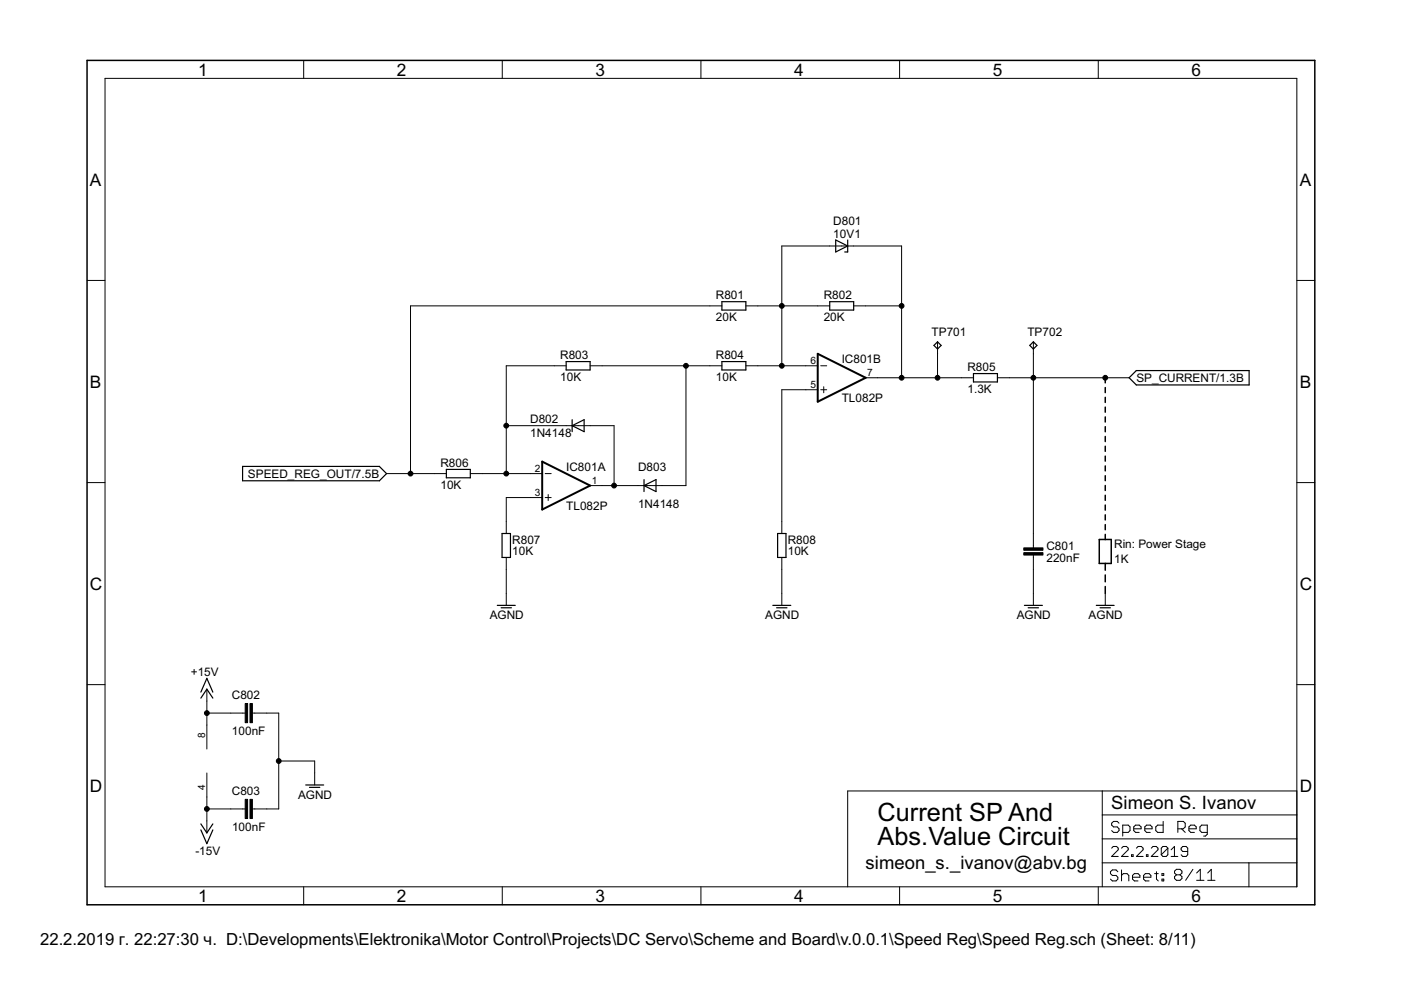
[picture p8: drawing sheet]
<svg xmlns="http://www.w3.org/2000/svg" width="297mm" height="210mm" viewBox="0 0 297 210" stroke-linecap="round" stroke-linejoin="round" font-family="sans-serif">
<g fill="#000" stroke="#000" stroke-width=".32">
<path d="M18.5 12.8v179zM18.5 12.8h260.3zM234.3 80.1v1.1zM234.3 82.2v1zM234.3 84.2v1.1zM234.3 86.3v1.1zM234.3 88.4v1.1zM234.3 90.5v1zM234.3 92.5v1.1zM234.3 94.6v1.1zM234.3 96.7v1.1zM234.3 98.8v1z"/>
<path d="M233.1 114.4v5.1zM233.1 114.4h1.2zM234.3 100.9v1zM234.3 102.9v1.1zM234.3 105v1.1zM234.3 107.1v1.1zM234.3 109.2v1zM234.3 111.2v1.1zM234.3 113.3v1.1zM234.3 119.5h1.3zM233.1 119.5h1.2zM234.3 114.4h1.3z"/>
<path d="M235.6 114.4v5.1zM234.3 124.4v1.4zM234.3 121.9v1.5zM234.3 119.5v1.4zM18.5 191.8h260.3zM278.8 12.8v179z"/>
</g>
<g fill="#000" stroke="#000" stroke-width=".25">
<path d="M177.2 53.4l2.5-1.2zM177.2 50.9v2.5zM177.2 50.9l2.5 1.3zM179.7 50.9v1.3zM179.7 52.2v1.2zM179.1 53.4h.6zM120 78.4h5.1zM120 76.7v1.7zM120 76.7h5.1zM125.1 76.7v1.7zM153.1 78.4h5zM153.1 76.7v1.7z"/>
<path d="M153.1 65.7h5zM153.1 64v1.7zM153.1 76.7h5zM158.1 76.7v1.7zM153.1 64h5zM158.1 64v1.7zM175.9 65.7h5.1zM175.9 64v1.7zM175.9 64h5.1zM181 64v1.7zM198 73.2l.8-.7zM198.8 72.5l.7 .7z"/>
<path d="M198 73.2l.8 .8zM199.5 73.2l-.7 .8zM206.4 79.2h5.1zM218.3 73.2l.8-.7zM219.1 72.5l.8 .7zM218.3 73.2l.8 .8zM219.9 73.2l-.8 .8zM240.9 78.6h23.9zM264.8 78.6v3zM51.4 98.9h29zM94.6 99.5h5.1zM121.3 90.3l2.5 1.2z"/>
<path d="M121.3 90.3v1.2zM121.3 89v1.3zM121.3 90.3l2.5-1.3zM123.8 89v2.5zM206.4 81h5.1zM206.4 79.2v1.8zM211.5 79.2v1.8zM239.4 80.1l1.5-1.5zM239.4 80.1l1.5 1.5zM240.9 81.6h23.9zM51.4 98.9v3zM51.4 101.9h29z"/>
<path d="M82 100.4l-1.6 1.5zM80.4 98.9l1.6 1.5zM94.6 101.3h5.1zM94.6 99.5v1.8zM99.7 99.5v1.8zM106.4 113.1v5.1zM108.2 113.1v5.1zM106.4 113.1h1.8zM106.4 118.2h1.8zM136.5 103l2.6-1.3zM136.5 101.7v1.3zM136.5 103v1.2z"/>
<path d="M136.5 103l2.6 1.2zM139.1 101.7v2.5zM164.9 113.1v5.1zM166.6 113.1v5.1zM164.9 113.1h1.7zM164.9 118.2h1.7zM105.4 128.4h3.8zM106.3 128.9h2.1zM163.9 128.4h3.8zM164.7 128.9h2.2zM217.2 128.4h3.8zM218 128.9h2.2z"/>
<path d="M232.4 128.4h3.8zM233.2 128.9h2.2zM43.9 146.1l-1.3 1.9zM43.9 143.8l-1.3 2.9zM43.9 146.1l1.2 1.9zM43.9 143.8l1.2 2.9zM42.6 174.7l1.3 1.9zM42.6 176l1.3 2.9zM45.1 174.7l-1.2 1.9zM45.1 176l-1.2 2.9zM64.8 166.4h3.8zM65.6 166.9h2.2z"/>
</g>
<g fill="#000" stroke="#000" stroke-width=".21">
<path d="M22.3 16.6v171.4zM64.4 12.8v3.8zM106.5 12.8v3.8zM148.6 12.8v3.8zM190.7 12.8v3.8zM232.9 12.8v3.8zM22.3 16.6h252.7zM18.5 59.5h3.8zM165.8 52.2v12.7zM175.9 52.2h2.6zM165.8 52.2h10.1zM178.5 52.2h2.5z"/>
<path d="M181 52.2h10.2zM191.2 52.2v12.7zM275 59.5h3.8zM107.3 77.6v12.7zM117.5 77.6h2.5zM107.3 77.6h10.2zM125.1 77.6h2.6zM127.7 77.6h17.7zM150.5 77.6h2.6zM150.5 64.9h2.6zM145.4 77.6h5.1zM87 64.9h63.5z"/>
<path d="M158.1 77.6h2.6zM158.1 64.9h2.6zM160.7 64.9h5.1zM165.8 64.9v12.7zM160.7 77.6h5.1zM170.8 77.6h2.6zM165.8 77.6h5zM173.4 64.9h2.5zM165.8 64.9h7.6zM174 77.6h1.3zM181 64.9h2.5zM183.5 64.9h7.7z"/>
<path d="M191.2 64.9v15.2zM198.8 72.5v2.5zM198.8 75v5.1zM219.1 72.5v2.5zM219.1 75v5.1zM107.3 90.3h12.7zM120 90.3h2.6zM122.6 90.3h2.5zM125.1 90.3h5.1zM170.8 82.6h2.6zM165.8 82.6h5zM174 82.6h1.3z"/>
<path d="M174.6 82v1.3zM183.5 80.1h2.6zM186.1 80.1h5.1zM191.2 80.1h7.6zM198.8 80.1h5.1zM203.9 80.1h2.5zM211.5 80.1h2.5zM214 80.1h5.1zM219.1 80.1h15.2zM234.3 80.1h5.1zM18.5 102.3h3.8zM82 100.4h5z"/>
<path d="M87 64.9v35.5zM92.1 100.4h2.5zM87 100.4h5.1zM99.7 100.4h2.6zM102.3 100.4h5zM107.3 110.6v2.5zM107.3 90.3v10.1zM107.3 105.5h5.1zM107.3 105.5v5.1zM112.4 100.4h2.6zM112.4 105.5h2.6zM107.3 100.4h5.1z"/>
<path d="M115.6 105.5h1.3zM115.6 100.4h1.3zM116.2 104.9v1.2zM125.1 103h2.6zM127.7 103h2.5zM130.2 90.3v12.7zM135.3 103h2.5zM130.2 103h5.1zM137.8 103h2.6zM140.4 103h5zM145.4 77.6v25.4zM165.8 110.6v2.5z"/>
<path d="M165.8 82.6v28zM219.1 113.1v2.6zM219.1 115.7v.5zM219.1 117.7v.5zM219.1 80.1v33zM275 102.3h3.8zM107.3 125.8v2.6zM107.3 118.2v2.5zM107.3 120.7v5.1zM165.8 125.8v2.6zM165.8 118.2v2.5zM165.8 120.7v5.1z"/>
<path d="M219.1 118.2v2.5zM219.1 125.8v2.6zM219.1 120.7v5.1zM234.3 125.8v2.6zM18.5 145.2h3.8zM43.9 153.7v5.1zM43.9 146.1v2.6zM43.9 148.7v2.5zM43.9 151.2v2.5zM48.9 151.2h2.6zM43.9 151.2h5zM51.5 151.2h.5z"/>
<path d="M53.5 151.2h.5zM54 151.2h2.6zM56.6 151.2h2.5zM59.1 151.2v10.2zM275 145.2h3.8zM43.9 163.9v5.1zM43.9 174.1v2.5zM43.9 171.5v2.6zM43.9 169v2.5zM48.9 171.5h2.6zM43.9 171.5h5zM51.5 171.5h.5z"/>
<path d="M53.5 171.5h.5zM54 171.5h2.6zM59.1 161.4v10.1zM56.6 171.5h2.5zM59.1 161.4h7.6zM66.7 163.9v2.5zM66.7 161.4v2.5zM179.7 167.7h54zM233.7 167.7h41.3zM233.7 177.9h41.3zM233.7 172.8v5.1zM233.7 172.8h41.3z"/>
<path d="M233.7 167.7v5.1zM235.7 174.5v.4zM235.7 174.9l.4 .4zM236 179.5l-.3 .3zM235.7 174.5l.4-.3zM236.1 175.3h.8zM235.7 176.1l.4 .4zM236 179.5h.7zM236.1 174.2h.8zM236.9 175.3l.4 .4zM236.1 176.5h.8zM236.7 179.5l.4 .3z"/>
<path d="M236.9 174.2l.4 .3zM237.3 175.7v.4zM237.3 176.1l-.4 .4zM238 174.9v2.4zM238 174.9h1.2zM238.1 179.5l-.3 .3zM238.1 179.5h.7zM239.2 174.9l.4 .4zM238 176.5h1.2zM238.8 179.5l.4 .3zM239.6 175.3v.8zM239.6 176.1l-.4 .4z"/>
<path d="M240.4 175.3v.8zM240.4 175.3l.4-.4zM240.4 176.1l.4 .4zM240.8 174.9h.7zM241.3 179.5l-.4 .3zM240.8 176.5h.7zM241.5 174.9l.4 .4zM241.9 175.3v.4zM240.4 175.7h1.5zM241.3 179.5h.7zM242 179.5l.4 .3zM242.7 175.3v.8z"/>
<path d="M242.7 175.3l.4-.4zM242.7 176.1l.4 .4zM243.1 174.9h.8zM243.1 176.5h.8zM243.9 174.9l.4 .4zM244.3 175.3v.4zM242.7 175.7h1.6zM244.5 179.5l-.4 .3zM245 175.3v.8zM245 175.3l.4-.4zM244.5 179.5h.7zM245 176.1l.4 .4z"/>
<path d="M245.4 174.9h1.2zM245.2 179.5l.3 .3zM246.5 179.5l-.3 .3zM246.5 179.5h.8zM246.6 174.2v2.3zM245.4 176.5h1.2zM247.3 179.5l.3 .3zM247.6 179.8v1.4zM249 179.5v2.1zM249.7 174.2v2.3zM249.7 174.2h1.2zM250.4 179.8v.4z"/>
<path d="M250.5 175.7l.8 .8zM250.8 179.5l-.4 .3zM250.9 174.2l.4 .3zM249.7 175.7h1.2zM251.3 174.5v.8zM251.3 175.3l-.4 .4zM250.8 179.5h.7zM251.5 179.5l.3 .3zM252.1 175.3v.8zM252.1 175.3l.4-.4zM252.1 176.1l.4 .4zM252.5 174.9h.7z"/>
<path d="M252.5 176.5h.7zM253.2 174.9l.4 .4zM253.6 175.3v.4zM252.1 175.7h1.5zM254.4 175.3v.8zM254.4 176.1l.4 .4zM254.4 175.3l.4-.4zM254.8 176.5h1.2zM255.2 177.3h.4zM255.6 177.3l.4-.4zM256 174.9v2zM254.8 174.9h1.2z"/>
<path d="M275 172.8v5.1zM275 167.7v5.1zM22.3 188h252.7zM64.4 188v3.8zM106.5 188v3.8zM148.6 188v3.8zM179.7 167.7v20.3zM190.7 188v3.8zM232.9 188v3.8zM233.7 182.9v5.1zM233.7 177.9v5zM235.4 184.8v.4z"/>
<path d="M235.4 185.2l.4 .4zM237.1 180.2l-1.4 1.4zM235.4 184.8l.4-.4zM235.8 185.6h.8zM235.4 186.4l.4 .4zM235.8 184.4h.8zM236.6 185.6l.4 .4zM235.8 186.8h.8zM236.6 184.4l.4 .4zM237 186v.4zM237 186.4l-.4 .4zM235.7 181.6h1.4z"/>
<path d="M237.1 179.8v.4zM237.8 181.6l1.4-1.4zM237.8 184.4v2.4zM237.8 185.6l.4-.4zM238.2 185.2h.8zM239 185.2l.3 .4zM237.8 181.6h1.4zM239.2 179.8v.4zM239.3 185.6v1.2zM239.9 181.2v.4zM239.9 181.2h.3zM240.1 185.6v.8z"/>
<path d="M240.1 185.6l.4-.4zM240.2 181.2v.4zM239.9 181.6h.3zM240.1 186.4l.4 .4zM240.5 185.2h.8zM240.9 181.6l1.5-1.4zM240.5 186.8h.8zM241.3 185.2l.4 .4zM241.7 185.6v.4zM240.1 186h1.6zM240.9 181.6h1.5zM242.4 179.8v.4z"/>
<path d="M242.5 185.6v.8zM242.5 185.6l.3-.4zM242.5 186.4l.3 .4zM242.8 185.2h.8zM243.1 181.2v.4zM243.1 181.2h.3zM243.4 181.2v.4zM243.1 181.6h.3zM242.8 186.8h.8zM243.6 185.2l.4 .4zM244 185.6v.4zM242.5 186h1.5z"/>
<path d="M244.1 181.6l1.4-1.4zM244.8 185.2h.8zM245.2 184.8v1.6zM245.2 186.4l.4 .4zM244.1 181.6h1.4zM245.5 179.8v.4zM246.2 179.8v1.4zM246.2 181.2l1.4-1.4zM246.4 185.2h.3zM246.4 185.2v.4zM246.4 186.4h.3zM246.4 186.4v.4z"/>
<path d="M246.2 181.2l.3 .4zM246.7 185.2v.4zM246.4 185.6h.3zM246.7 186.4v.4zM246.4 186.8h.3zM246.5 181.6h.8zM247.6 181.2l-.3 .4zM248.3 180.2l.7-.7zM248.3 181.6h1.4zM249 184.7l.4-.4zM249 185.9v.4zM249 185.9l.4-.4z"/>
<path d="M249 184.7v.4zM249.4 184.3h.8zM249 186.3l.4 .3zM249 185.1l.4 .4zM249.4 185.5h.8zM250.2 184.3l.4 .4zM250.2 185.5l.4 .4zM249.4 186.6h.8zM250.4 181.2l.4 .4zM250.4 180.2l.4 .3zM250.6 184.7v.4zM250.2 185.5l.4-.4z"/>
<path d="M250.6 185.9v.4zM250.2 186.6l.4-.3zM250.8 181.6h.7zM250.8 180.5h1zM252.9 184.3l-1.5 2.3zM251.8 181.2l-.3 .4zM251.8 179.8v1.4zM253.7 185.1l.8-.8zM253.7 186.6h1.6zM254.5 184.3v2.3zM256.8 184.3l-.7 .8zM256.1 186.6h1.5z"/>
<path d="M256.8 184.3v2.3zM264.8 182.9v5.1zM264.8 182.9h10.2zM233.7 182.9h31.1zM275 182.9v5.1zM275 177.9v5zM275 16.6v171.4z"/>
<circle cx="145.4" cy="77.6" r=".51"/>
<circle cx="165.8" cy="77.6" r=".51"/>
<circle cx="165.8" cy="64.9" r=".51"/>
<circle cx="191.2" cy="64.9" r=".51"/>
<circle cx="107.3" cy="90.3" r=".51"/>
<circle cx="191.2" cy="80.1" r=".51"/>
<circle cx="198.8" cy="80.1" r=".51"/>
<circle cx="219.1" cy="80.1" r=".51"/>
<circle cx="234.3" cy="80.1" r=".51"/>
<circle cx="87" cy="100.4" r=".51"/>
<circle cx="107.3" cy="100.4" r=".51"/>
<circle cx="130.2" cy="103" r=".51"/>
<circle cx="43.9" cy="151.2" r=".51"/>
<circle cx="43.9" cy="171.5" r=".51"/>
<circle cx="59.1" cy="161.4" r=".51"/>
</g>
<path d="M173.4 75l10.1 5.1zM115 97.9l10.1 5.1zM173.4 75v10.2zM173.4 85.2l10.1-5.1zM115 97.9v10.1zM115 108l10.1-5z" fill="#000" stroke="#000" stroke-width=".42"/>
<path d="M217.1 117.2h4v.5h-4zM217.1 116.2h4v.5h-4zM52 149.2h.5v4h-.5zM53 149.2h.5v4h-.5zM52 169.5h.5v4h-.5zM53 169.5h.5v4h-.5z" fill="#000" stroke="#000" stroke-width=".21"/>
<g font-size="6">
<text x="186.1" y="174.1">Current SP And</text>
<text x="186.1" y="179.1">Abs.Value Circuit</text>
</g>
<g font-size="4.4">
<text x="235.6" y="171.5">Simeon S. Ivanov</text>
<text x="183.5" y="184.2">simeon_s._ivanov@abv.bg</text>
</g>
<g font-size="4.1">
<text x="42" y="16">1</text>
<text x="84.1" y="16">2</text>
<text x="126.3" y="16">3</text>
<text x="168.4" y="16">4</text>
<text x="210.5" y="16">5</text>
<text x="252.6" y="16">6</text>
<text x="19.1" y="39.3">A</text>
<text x="275.6" y="39.3">A</text>
<text x="19.1" y="82.2">B</text>
<text x="275.6" y="82.2">B</text>
<text x="19.1" y="125">C</text>
<text x="275.6" y="125">C</text>
<text x="19.1" y="167.9">D</text>
<text x="275.6" y="167.9">D</text>
<text x="42" y="191.2">1</text>
<text x="84.1" y="191.2">2</text>
<text x="126.3" y="191.2">3</text>
<text x="168.4" y="191.2">4</text>
<text x="210.5" y="191.2">5</text>
<text x="252.6" y="191.2">6</text>
</g>
<text font-size="4" x="8.5" y="200.4">22.2.2019 г. 22:27:30 ч. D:\Developments\Elektronika\Motor Control\Projects\DC Servo\Scheme and Board\v.0.0.1\Speed Reg\Speed Reg.sch (Sheet: 8/11)</text>
<g font-size="2.8">
<text x="176.7" y="47.7">D801</text>
<text x="176.7" y="50.5">10V1</text>
<text x="151.8" y="63.4">R801</text>
<text x="174.6" y="63.4">R802</text>
<text x="151.8" y="68.2">20K</text>
<text x="174.6" y="68.2">20K</text>
<text x="197.5" y="71.2">TP701</text>
<text x="217.8" y="71.2">TP702</text>
<text x="118.8" y="76.1">R803</text>
<text x="151.8" y="76.1">R804</text>
<text x="178.5" y="76.9">IC801B</text>
<text x="118.8" y="80.9">10K</text>
<text x="151.8" y="80.9">10K</text>
<text x="205.1" y="83.4">1.3K</text>
<text x="205.1" y="78.6">R805</text>
<text x="240.9" y="81">SP_CURRENT/1.3B</text>
<text x="112.4" y="89.8">D802</text>
<text x="178.5" y="85.2">TL082P</text>
<text x="112.4" y="92.6">1N4148</text>
<text x="52.6" y="101.3">SPEED_REG_OUT/7.5B</text>
<text x="93.4" y="98.9">R806</text>
<text x="120" y="99.8">IC801A</text>
<text x="135.3" y="99.9">D803</text>
<text x="93.4" y="103.7">10K</text>
<text x="135.3" y="107.8">1N4148</text>
<text x="120" y="108">TL082P</text>
<text x="108.6" y="117.7">10K</text>
<text x="108.6" y="115.4">R807</text>
<text x="167" y="117.7">10K</text>
<text x="167" y="115.4">R808</text>
<text x="221.9" y="119.1">220nF</text>
<text x="221.9" y="116.5">C801</text>
<text x="236.2" y="119.5">1K</text>
<text x="236.2" y="116.3">Rin: Power Stage</text>
<text x="103.8" y="131.3">AGND</text>
<text x="162.2" y="131.3">AGND</text>
<text x="215.6" y="131.3">AGND</text>
<text x="230.8" y="131.3">AGND</text>
<text x="40.5" y="143.3">+15V</text>
<text x="49.2" y="148.3">C802</text>
<text x="49.2" y="155.9">100nF</text>
<text x="49.2" y="168.6">C803</text>
<text x="63.2" y="169.4">AGND</text>
<text x="49.2" y="176.2">100nF</text>
<text x="41.4" y="181.2">-15V</text>
</g>
<g font-size="2.4">
<text x="171.8" y="77.2">6</text>
<text x="171.8" y="82.3">5</text>
<text x="183.9" y="79.7">7</text>
<text x="113.4" y="100.1">2</text>
<text x="113.4" y="105.1">3</text>
<text x="125.5" y="102.6">1</text>
<text x="43.5" y="156.5" transform="rotate(-90 43.5 156.5)">8</text>
<text x="43.5" y="167.4" transform="rotate(-90 43.5 167.4)">4</text>
</g>
</svg>
